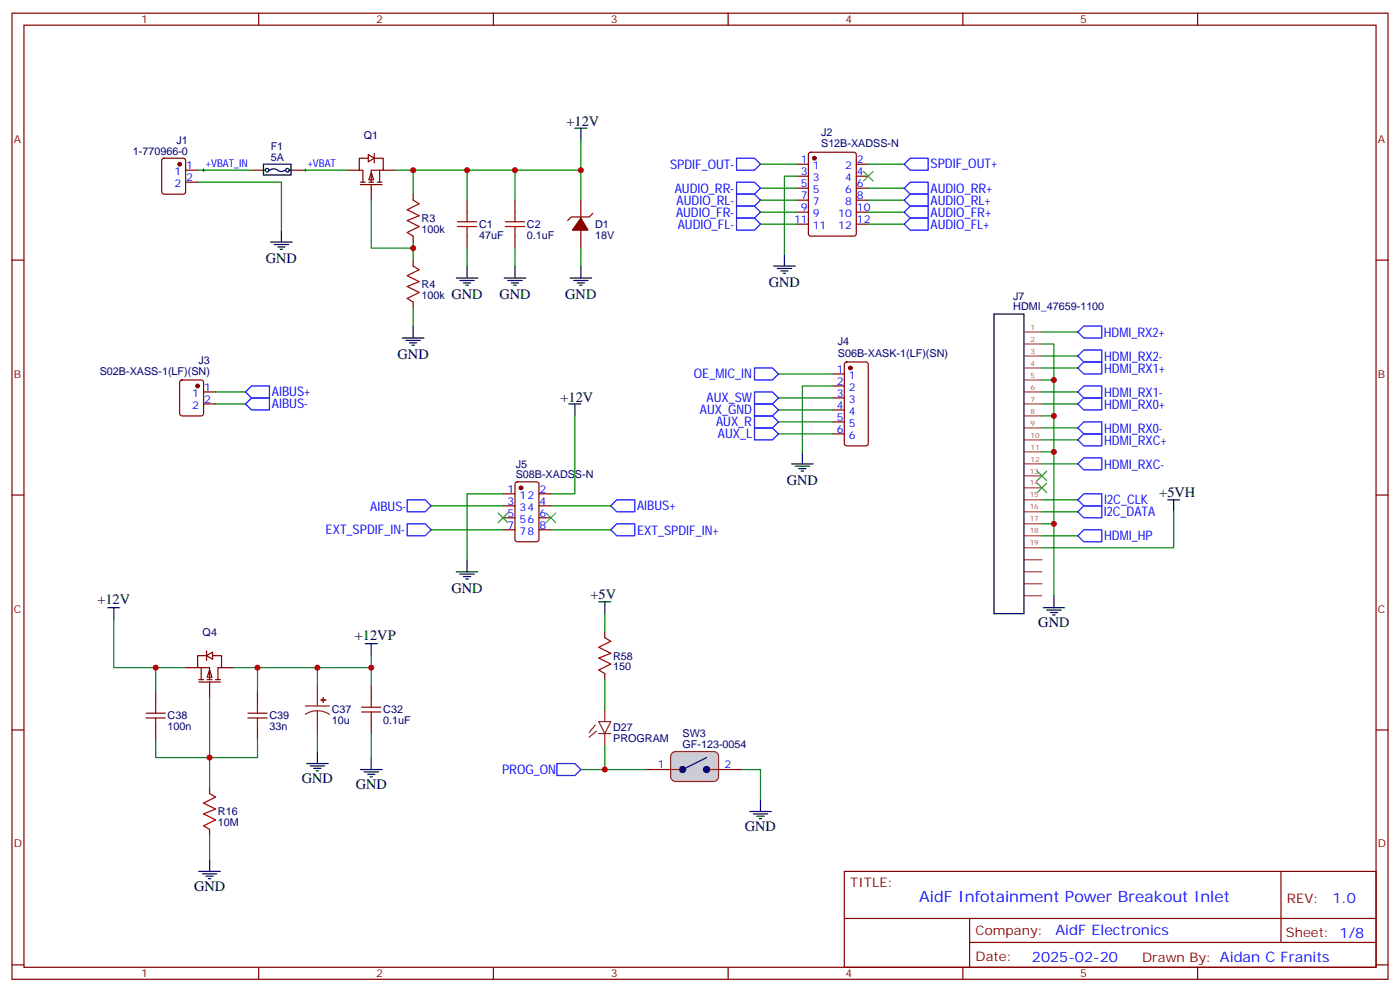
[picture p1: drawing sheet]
<svg xmlns="http://www.w3.org/2000/svg" width="412mm" height="292mm" viewBox="0 0 412 292" stroke-linecap="round" stroke-linejoin="round" font-family="sans-serif">
<g fill="none" stroke="#870000" stroke-width=".35">
<path d="M3.5 3.9h405.4v284.3h-405.4zM7.1 7.4h398.2v277.3h-398.2zM76.2 3.9v3.5M145.3 3.9v3.5M214.5 3.9v3.5M283.6 3.9v3.5M352.8 3.9v3.5M47.9 46.8l.4-.2h5.7l.6 .4 .1 9.4-.5 .7h-5.9l-.6-.4-.1-9.4zM54.7 50.1h3.5M54.7 53.6h3.5M102.3 50.1h3.5M106.2 53.6h1.4"/>
<path d="M106.2 54.3h6.3M108.7 46.6h-2.9v3.5h1.1v3.5M108.7 53.6h1.4M109.4 50.8l.7 2.1h-1.4zM109.4 54.3v4.6M110.4 46.6h2.5v3.5h-3.5v3.5M111.1 53.6h1.4M111.8 50.1v3.5M112.9 50.1h3.5M3.5 76.6h3.6M405.3 76.6h3.6M3.5 145.7h3.6"/>
<path d="M405.3 145.7h3.6M3.5 214.8h3.6M405.3 214.8h3.6M248.7 256.5h156.6v28.2h-156.6zM377.3 256.5v20.9M248.7 270.3h156.5M285.6 277.4h119.6M285.6 270.3v14.1M3.5 284h3.6M76.2 284.7v3.5M145.3 284.7v3.5M214.5 284.7v3.5"/>
<path d="M283.6 284.7v3.5M352.8 284.7v3.5M405.3 284h3.6"/>
</g>
<circle cx="52.9" cy="48.3" r=".53" fill="#870000" stroke="#870000" stroke-width=".35"/>
<path d="M79.7 71.3h6.4M80.8 72h4.2M81.8 72.7h2.2M82.5 73.4h.8M82.9 67.7v3.6" fill="none" stroke="#000" stroke-width=".35"/>
<path d="M58.2 53.6h24.7v14.1" fill="none" stroke="#008700" stroke-width=".35"/>
<path d="M108.5 45.5l1.7 1.1-1.7 1z" fill="#fff" stroke="#870000" stroke-width=".35"/>
<g fill="none" stroke="#870000" stroke-width=".35">
<path d="M74.1 50.1h3.5M85.7 50.1h3.6M110.2 45.2v2.8M121.7 57.1v1.8M137.6 58.9v3.5M151.7 58.9v3.5M171.1 58.9v5.3M234.6 48.3h3.5M234.6 51.9h3.5M234.6 55.4h3.5M234.6 58.9h3.5M238.4 45l.4-.2h12.7l.7 .4v23.6l-.4 .6-13 .1-.6-.5-.1-23.5z"/>
<path d="M252.2 48.3h3.6M252.2 51.9h3.6M252.2 55.4h3.6M252.2 58.9h3.6M121.7 69.5v1.8M121.7 76.6v1.7M137.6 69.5v3.5M151.7 69.5v3.5M171.1 67.7v5.3M174.6 62.8l-1 1.1h-5.3l-1.1 1M234.6 66h3.5M234.6 62.4h3.5"/>
<path d="M252.2 66h3.6M252.2 62.4h3.6M121.7 88.9v1.8M53.2 112l.4-.2h5.7l.6 .5 .1 9.4-.5 .7h-5.9l-.6-.4-.1-9.5zM60 115.4h3.5M60 118.9h3.5M245.2 110.1h3.5M245.2 113.6h3.5M245.2 117.1h3.5M248.9 106.7l.5-.2h5.7l.6 .5 .1 23.5-.5 .7h-5.9l-.6-.4-.1-23.6zM245.2 120.6h3.5M245.2 124.2h3.5"/>
<path d="M245.2 127.7h3.5M148.2 145.3h3.5M148.2 155.9h3.5M148.2 148.9h3.5M148.2 152.4h3.5M151.9 142l.5-.2h5.6l.7 .4v16.5l-.4 .7-5.9 .1-.7-.5v-16.5zM158.7 145.3h3.6M158.7 155.9h3.6M158.7 148.9h3.6M158.7 152.4h3.6M54.7 196.5h3.5M59.3 196.5v3.5"/>
<path d="M60.7 193h-2.5v3.5h3.5v3.5M61.7 197.2l.7 2.1h-1.4zM62.4 193h2.9v3.5h-1.1v3.5M65.3 196.5h3.5M58.6 200.7h6.3M58.6 200h1.4M61 200h1.4M61.7 200.7v4.6M63.5 200h1.4M109.4 201.8v3.5M109.4 212.4v3.5"/>
</g>
<path d="M59.6 50.1h.7M60 49.7v.7M89.6 50.1h.7M90 49.7v.7" fill="none" stroke="#000" stroke-width=".29"/>
<g fill="none" stroke="#a10000" stroke-width=".35">
<path d="M121.7 58.9l1.8 1.1-3.6 1.7 3.6 1.8-3.6 1.4 3.6 1.8-3.6 1.7 1.8 1.1M121.7 78.3l1.8 1.1-3.6 1.7 3.6 1.8-3.6 1.4 3.6 1.8-3.6 1.7 1.8 1.1M134.8 66.7h5.6M134.8 65.3h5.6M137.6 62.4v2.9M137.6 66.7v2.8M148.9 66.7h5.6M148.9 65.3h5.6M151.7 62.4v2.9M151.7 66.7v2.8M106.5 209.5h5.7M106.5 208.1h5.7"/>
<path d="M109.4 205.3v2.8M109.4 209.5v2.9"/>
</g>
<g fill="#870000" stroke="#870000" stroke-width=".35">
<path d="M171.1 64.2l2.1 3.5h-4.6z"/>
<circle cx="239.9" cy="46.6" r=".53"/>
<circle cx="58.2" cy="113.6" r=".53"/>
<circle cx="250.5" cy="108.3" r=".53"/>
<circle cx="153.5" cy="143.6" r=".53"/>
</g>
<g fill="none" stroke="#008700" stroke-width=".35">
<path d="M58.2 50.1h15.9M89.3 50.1h13M109.4 58.9v14.1h12.3M116.4 50.1h5.3v7M121.7 50.1h15.9v8.8M137.6 50.1h14.1v8.8M151.7 50.1h19.4v8.8M171.1 41.3v8.8M224 48.3h10.6M224 55.4h10.6M224 58.9h10.6M234.6 51.9h-3.5v22.9"/>
<path d="M255.8 48.3h10.5M255.8 55.4h10.5M255.8 58.9h10.5M121.7 71.3v5.3M137.6 73v5.3M151.7 73v5.3M171.1 73v5.3M224 62.4h10.6M224 66h10.6M255.8 62.4h10.5M255.8 66h10.5M121.7 90.7v5.3"/>
<path d="M306.9 97.7h10.6M63.5 118.9h8.8M63.5 115.4h8.8M229.3 117.1h15.9M229.3 110.1h15.9M245.2 113.6h-8.8v19.4M306.9 101.2h3.5v74.1M306.9 118.9h10.6M306.9 115.4h10.6M306.9 108.3h10.6M306.9 104.8h10.6M306.9 111.8h3.5"/>
<path d="M169.3 122.4v22.9h-7M229.3 120.6h15.9M229.3 124.2h15.9M229.3 127.7h15.9M306.9 129.5h10.6M306.9 136.5h10.6M306.9 125.9h10.6M306.9 122.4h3.5M306.9 133h3.5M127 148.9h21.2M127 155.9h21.2M148.2 145.3h-10.6v19.4"/>
<path d="M162.3 148.9h17.6M162.3 155.9h17.6M306.9 147.1h10.6M306.9 150.6h10.6M306.9 154.2h3.5M306.9 157.7h10.6M345.7 150.6v10.6h-38.8"/>
</g>
<g fill="none" stroke="#000" stroke-width=".35">
<path d="M169.3 37.7h3.6M171.1 37.7v3.6M77.6 48.3h8.1v3.2h-8.1zM77.6 50.1h.4M79.4 50.1a2.48 2.48 0 0 1 3 .3h.9l.7-.3M85.4 50.1h.3M137.6 78.3v3.5M151.7 78.3v3.5M171.1 78.3v3.5M227.9 78.3h6.3M229 79h4.2M230 79.7h2.1"/>
<path d="M231.1 74.8v3.5M118.5 99.5h6.4M121.7 96v3.5M134.4 81.8h6.4M135.5 82.5h4.2M136.5 83.3h2.1M137.2 84h.7M148.5 81.8h6.4M149.6 82.5h4.2M150.6 83.3h2.2M151.3 84h.7M167.9 81.8h6.4"/>
<path d="M169 82.5h4.2M170 83.3h2.2M170.7 84h.7M230.7 80.4h.7M292.8 92.4h8.8v88.2h-8.8zM119.6 100.2h4.2M120.6 100.9h2.2M121.4 101.6h.7M167.6 118.9h3.5M169.3 118.9v3.5M233.2 136.5h6.3M234.2 137.2h4.3"/>
<path d="M235.3 137.9h2.1M236 138.6h.7M236.4 133v3.5M344 147.1h3.5M345.7 147.1v3.5M134.4 168.3h6.4M135.5 169h4.2M136.5 169.7h2.1M137.2 170.4h.7M137.6 164.7v3.6M307.3 178.9h6.3M308.3 179.6h4.3"/>
<path d="M310.4 175.3v3.6M309.4 180.3h2.1M310.1 181h.7"/>
<circle cx="78.7" cy="50.1" r=".53"/>
<circle cx="84.7" cy="50.1" r=".53"/>
</g>
<g fill="none" stroke="#00f" stroke-width=".35">
<path d="M217 46.6h5.2l1.8 1.7-1.8 1.8h-5.2zM217 53.6h5.2l1.8 1.8-1.8 1.7h-5.2zM217 57.1h5.2l1.8 1.8-1.8 1.8h-5.2zM266.3 48.3l1.8-1.7h5.3v3.5h-5.3zM266.3 55.4l1.8-1.8h5.3v3.5h-5.3zM266.3 58.9l1.8-1.8h5.3v3.6h-5.3zM217 60.7h5.2l1.8 1.7-1.8 1.8h-5.2zM217 64.2h5.2l1.8 1.8-1.8 1.7h-5.2zM266.3 62.4l1.8-1.7h5.3v3.5h-5.3zM266.3 66l1.8-1.8h5.3v3.5h-5.3zM317.5 97.7l1.8-1.7h5.3v3.5h-5.3zM72.3 115.4l1.8-1.8h5.3v3.5h-5.3z"/>
<path d="M72.3 118.9l1.8-1.8h5.3v3.5h-5.3zM222.2 115.4h5.3l1.8 1.7-1.8 1.8h-5.3zM222.2 118.9h5.3l1.8 1.7-1.8 1.8h-5.3zM222.2 108.3h5.3l1.8 1.8-1.8 1.7h-5.3zM317.5 118.9l1.8-1.8h5.3v3.5h-5.3zM317.5 108.3l1.8-1.8h5.3v3.6h-5.3zM317.5 115.4l1.8-1.8h5.3v3.5h-5.3zM317.5 104.8l1.8-1.8h5.3v3.5h-5.3zM222.2 122.4h5.3l1.8 1.8-1.8 1.7h-5.3zM222.2 125.9h5.3l1.8 1.8-1.8 1.8h-5.3zM317.5 129.5l1.8-1.8h5.3v3.5h-5.3zM317.5 136.5l1.8-1.7h5.3v3.5h-5.3z"/>
<path d="M317.5 125.9l1.8-1.7h5.3v3.5h-5.3zM119.9 147.1h5.3l1.8 1.8-1.8 1.7h-5.3zM119.9 154.2h5.3l1.8 1.7-1.8 1.8h-5.3zM179.9 148.9l1.8-1.8h5.3v3.5h-5.3zM179.9 155.9l1.8-1.7h5.3v3.5h-5.3zM317.5 150.6l1.8-1.7h5.3v3.5h-5.3zM317.5 147.1l1.8-1.8h5.3v3.6h-5.3zM317.5 157.7l1.8-1.8h5.3v3.6h-5.3z"/>
</g>
<path d="M254.4 50.4l2.8 2.9M257.2 50.4l-2.8 2.9M305.5 138.6l2.8 2.9M308.3 138.6l-2.8 2.9M146.8 151l2.8 2.8M149.6 151l-2.8 2.8M160.9 151l2.8 2.8M163.7 151l-2.8 2.8M305.5 142.2l2.8 2.8M308.3 142.2l-2.8 2.8" fill="none" stroke="#3c3" stroke-width=".35"/>
<g fill="none" stroke="#a64a4a" stroke-width=".35">
<path d="M301.6 97.7h5.3M301.6 101.2h5.3M301.6 104.8h5.3M301.6 108.3h5.3M301.6 111.8h5.3M301.6 115.4h5.3M301.6 118.9h5.3M301.6 122.4h5.3M301.6 125.9h5.3M301.6 129.5h5.3M301.6 133h5.3M301.6 136.5h5.3"/>
<path d="M301.6 140.1h5.3M301.6 143.6h5.3M301.6 147.1h5.3M301.6 150.6h5.3M301.6 154.2h5.3M301.6 157.7h5.3M301.6 161.2h5.3M301.6 164.7h5.3M301.6 168.3h5.3M301.6 171.8h5.3M301.6 175.3h5.3"/>
</g>
<path d="M60.9 193l1.7-1.1v2.1z" fill="#fff" stroke="#870000" stroke-width=".35"/>
<path d="M60.9 191.6v2.8M45.9 203.6v3.5M45.9 214.1v3.6M75.8 203.6v3.5M75.8 214.1v3.6M61.7 231.8v1.7M61.7 244.1v1.8" fill="none" stroke="#870000" stroke-width=".35"/>
<g fill="none" stroke="#000" stroke-width=".35">
<path d="M31.7 178.9h3.6M33.5 178.9v3.5M107.6 189.4h3.5M109.4 189.4v3.6M90.3 224.7h6.4M91.4 225.4h4.2M92.4 226.1h2.1M93.1 226.8h.7M93.5 221.2v3.5M106.2 226.5h6.3M107.2 227.2h4.3M108.3 227.9h2.1"/>
<path d="M109 228.6h.7M109.4 223v3.5M58.6 256.5h6.3M59.6 257.2h4.3M60.7 257.9h2.1M61.4 258.6h.7M61.7 252.9v3.6"/>
</g>
<path d="M33.5 182.4v14.1h21.2M45.9 196.5v7.1M68.8 196.5h40.6M75.8 196.5v7.1M93.5 196.5v5.3M109.4 193v8.8M61.7 205.3v17.7h-15.8v-5.3M75.8 217.7v5.3h-14.1v8.8M93.5 215.9v5.3M109.4 215.9v7.1M61.7 245.9v7" fill="none" stroke="#008700" stroke-width=".35"/>
<path d="M90 207.8h7M93.5 209.2l-1.9 .2-1.6 .9M93.5 209.2l1.8 .2 1.7 .9M93.5 201.8v6M93.5 209.2v6.7" fill="none" stroke="#8c2424" stroke-width=".35"/>
<g fill="#8c2424" stroke="#8c2424" stroke-width=".35">
<path d="M94.5 206l1.5 .1z"/>
<path d="M95.2 205.3v1.4z"/>
</g>
<path d="M43 211.3h5.7M43 209.9h5.7M45.9 207.1v2.8M45.9 211.3v2.8M73 211.3h5.7M73 209.9h5.7M75.8 207.1v2.8M75.8 211.3v2.8M61.7 233.5l1.8 1.1-3.5 1.8 3.5 1.7-3.5 1.4 3.5 1.8-3.5 1.8 1.7 1" fill="none" stroke="#a10000" stroke-width=".35"/>
<path d="M197.9 221.8l1.1-.6h11.3a1.41 1.41 0 0 1 1.4 1.4v6a1.51 1.51 0 0 1-1.4 1.4h-11.3a1.51 1.51 0 0 1-1.4-1.4v-6z" fill="#ccc" stroke="#8c2424" stroke-width=".35"/>
<path d="M175.3 213.4l-1.7 2.1M175.7 215.2l-2.1 1.8M176.4 212.4h3.5l-1.7 3.5zM176.4 215.9h3.5M178.2 208.8v3.6M178.2 215.9v3.5M197.6 226.5h3.5M208.1 226.5h3.6" fill="none" stroke="#8c2424" stroke-width=".35"/>
<path d="M178.2 185.9v1.8M178.2 198.3v1.7M190.5 226.5h7.1M211.7 226.5h7" fill="none" stroke="#870000" stroke-width=".35"/>
<g fill="#000" stroke="#000" stroke-width=".35">
<circle cx="201.1" cy="226.5" r=".88"/>
<circle cx="208.1" cy="226.5" r=".88"/>
</g>
<path d="M176.4 177.1h3.5M178.2 177.1v3.5M208.1 223l-7 3.5M220.8 238.8h6.4M221.9 239.5h4.2M224 235.3v3.5M223 240.2h2.1M223.7 240.9h.7" fill="none" stroke="#000" stroke-width=".35"/>
<path d="M164 224.7h5.3l1.8 1.8-1.8 1.7h-5.3z" fill="none" stroke="#00f" stroke-width=".35"/>
<path d="M178.2 180.6v5.3M178.2 200v8.8M178.2 219.4v7.1M171.1 226.5h19.4M218.7 226.5h5.3v8.8" fill="none" stroke="#008700" stroke-width=".35"/>
<path d="M178.2 187.7l1.7 1-3.5 1.8 3.5 1.8-3.5 1.4 3.5 1.7-3.5 1.8 1.8 1.1" fill="none" stroke="#a10000" stroke-width=".35"/>
<g fill="#c00">
<circle cx="121.7" cy="50.1" r=".88"/>
<circle cx="137.6" cy="50.1" r=".88"/>
<circle cx="151.7" cy="50.1" r=".88"/>
<circle cx="121.7" cy="73" r=".88"/>
<circle cx="171.1" cy="50.1" r=".88"/>
<circle cx="310.4" cy="111.8" r=".88"/>
<circle cx="310.4" cy="122.4" r=".88"/>
<circle cx="310.4" cy="133" r=".88"/>
<circle cx="310.4" cy="154.2" r=".88"/>
<circle cx="109.4" cy="196.5" r=".88"/>
<circle cx="93.5" cy="196.5" r=".88"/>
<circle cx="45.9" cy="196.5" r=".88"/>
<circle cx="75.8" cy="196.5" r=".88"/>
<circle cx="61.7" cy="223" r=".88"/>
<circle cx="178.2" cy="226.5" r=".88"/>
</g>
<text font-size="4.6" fill="#00f" x="270.8" y="265.5">AidF Infotainment Power Breakout Inlet</text>
<g font-size="4.2">
<text x="166.9" y="37">+12V</text>
<text x="78.3" y="77.4">GND</text>
<text x="133" y="88">GND</text>
<text x="147.1" y="88">GND</text>
<text x="166.5" y="88">GND</text>
<text x="226.5" y="84.5">GND</text>
<text x="117.1" y="105.7">GND</text>
<text x="165.1" y="118.2">+12V</text>
<text x="231.8" y="142.7">GND</text>
<text x="341.5" y="146.4">+5VH</text>
<text x="28.7" y="177.7">+12V</text>
<text x="133" y="174.4">GND</text>
<text x="173.9" y="176.4">+5V</text>
<text x="305.9" y="184.5">GND</text>
<text x="104.5" y="188.3">+12VP</text>
<text x="88.9" y="230.4">GND</text>
<text x="104.8" y="232.1">GND</text>
<text x="219.4" y="244.5">GND</text>
<text x="57.1" y="262.1">GND</text>
</g>
<g font-size="4.2" fill="#00f">
<text x="392.5" y="265.7">1.0</text>
<text x="310.9" y="275.3">AidF Electronics</text>
<text x="304" y="283.1">2025-02-20</text>
</g>
<g font-size="3.9" fill="#00f">
<text x="197.4" y="49.7">SPDIF_OUT-</text>
<text x="274.1" y="49.4">SPDIF_OUT+</text>
<text x="198.8" y="56.7">AUDIO_RR-</text>
<text x="274.1" y="56.7">AUDIO_RR+</text>
<text x="199.1" y="63.8">AUDIO_FR-</text>
<text x="199.3" y="60.2">AUDIO_RL-</text>
<text x="274.1" y="60.2">AUDIO_RL+</text>
<text x="274.1" y="63.8">AUDIO_FR+</text>
<text x="199.7" y="67.3">AUDIO_FL-</text>
<text x="274.1" y="67.3">AUDIO_FL+</text>
<text x="325.2" y="99.1">HDMI_RX2+</text>
<text x="325.2" y="106.2">HDMI_RX2-</text>
<text x="204.4" y="111.4">OE_MIC_IN</text>
<text x="325.3" y="109.8">HDMI_RX1+</text>
<text x="80.1" y="116.6">AIBUS+</text>
<text x="208.1" y="118.4">AUX_SW</text>
<text x="325.2" y="116.8">HDMI_RX1-</text>
<text x="80.1" y="120.1">AIBUS-</text>
<text x="206.2" y="122">AUX_GND</text>
<text x="211" y="125.5">AUX_R</text>
<text x="325.3" y="120.3">HDMI_RX0+</text>
<text x="211.5" y="129">AUX_L</text>
<text x="325.2" y="127.4">HDMI_RX0-</text>
<text x="325.3" y="130.9">HDMI_RXC+</text>
<text x="325.2" y="138">HDMI_RXC-</text>
<text x="325.3" y="148.4">I2C_CLK</text>
<text x="109" y="150.3">AIBUS-</text>
<text x="187.7" y="150.1">AIBUS+</text>
<text x="325.1" y="151.9">I2C_DATA</text>
<text x="95.9" y="157.2">EXT_SPDIF_IN-</text>
<text x="187.7" y="157.5">EXT_SPDIF_IN+</text>
<text x="325.3" y="159">HDMI_HP</text>
<text x="147.9" y="227.8">PROG_ON</text>
</g>
<g font-size="3.9" fill="#800">
<text x="250.5" y="261.1">TITLE:</text>
<text x="379.1" y="265.7">REV:</text>
<text x="287.4" y="275.3">Company:</text>
<text x="378.7" y="275.9">Sheet: 1/8</text>
<text x="287.4" y="282.9">Date:</text>
<text x="336.4" y="283">Drawn By: Aidan C Franits</text>
</g>
<g font-size="3.2" fill="#800">
<text x="41.6" y="6.9">1</text>
<text x="110.8" y="6.9">2</text>
<text x="179.9" y="6.9">3</text>
<text x="249.1" y="6.9">4</text>
<text x="318.2" y="6.9">5</text>
<text x="4.1" y="42">A</text>
<text x="405.9" y="42">A</text>
<text x="4.1" y="111.1">B</text>
<text x="405.9" y="111.1">B</text>
<text x="4.1" y="180.3">C</text>
<text x="405.9" y="180.3">C</text>
<text x="4.1" y="249.4">D</text>
<text x="405.9" y="249.4">D</text>
<text x="41.6" y="287.7">1</text>
<text x="110.8" y="287.7">2</text>
<text x="179.9" y="287.7">3</text>
<text x="249.1" y="287.7">4</text>
<text x="318.2" y="287.7">5</text>
</g>
<g font-size="3.2" fill="#000080">
<text x="107.2" y="40.9">Q1</text>
<text x="241.9" y="39.9">J2</text>
<text x="39.1" y="45.5">1-770966-0</text>
<text x="52" y="42.3">J1</text>
<text x="79.7" y="47.3">5A</text>
<text x="79.7" y="44.1">F1</text>
<text x="241.9" y="43.2">S12B-XADSS-N</text>
<text x="124.2" y="65.4">R3</text>
<text x="124.2" y="68.5">100k</text>
<text x="141.1" y="70.3">47uF</text>
<text x="141.1" y="67.1">C1</text>
<text x="155.2" y="70.3">0.1uF</text>
<text x="155.2" y="67.1">C2</text>
<text x="175.3" y="70.3">18V</text>
<text x="175.3" y="67.1">D1</text>
<text x="124.2" y="87.9">100k</text>
<text x="124.2" y="84.8">R4</text>
<text x="298.5" y="88.2">J7</text>
<text x="298.5" y="91.4">HDMI_47659-1100</text>
<text x="246.8" y="101.7">J4</text>
<text x="58.5" y="107.2">J3</text>
<text x="246.8" y="105">S06B-XASK-1(LF)(SN)</text>
<text x="29.4" y="110.4">S02B-XASS-1(LF)(SN)</text>
<text x="151.9" y="137.7">J5</text>
<text x="151.9" y="140.6">S08B-XADSS-N</text>
<text x="59.7" y="187.3">Q4</text>
<text x="180.6" y="197.3">150</text>
<text x="180.6" y="194.1">R58</text>
<text x="97.7" y="210">C37</text>
<text x="112.9" y="210">C32</text>
<text x="49.4" y="215">100n</text>
<text x="49.4" y="211.7">C38</text>
<text x="79.4" y="215">33n</text>
<text x="79.4" y="211.7">C39</text>
<text x="97.7" y="213.2">10u</text>
<text x="112.9" y="213.2">0.1uF</text>
<text x="180.6" y="215.2">D27</text>
<text x="180.6" y="218.4">PROGRAM</text>
<text x="201" y="220.1">GF-123-0054</text>
<text x="201" y="216.8">SW3</text>
<text x="64.2" y="239.9">R16</text>
<text x="64.2" y="243.2">10M</text>
</g>
<g font-size="3.2" fill="#00f">
<text x="235.9" y="48">1</text>
<text x="252.4" y="48">2</text>
<text x="51.4" y="51.5">1</text>
<text x="54.9" y="49.7">1</text>
<text x="54.9" y="53.3">2</text>
<text x="60.7" y="49.2">+VBAT_IN</text>
<text x="90.7" y="49.2">+VBAT</text>
<text x="235.9" y="51.5">3</text>
<text x="239.4" y="49.7">1</text>
<text x="239.4" y="53.3">3</text>
<text x="248.9" y="53.3">4</text>
<text x="248.9" y="49.7">2</text>
<text x="252.4" y="51.5">4</text>
<text x="51.4" y="55">2</text>
<text x="235.9" y="55">5</text>
<text x="235.9" y="58.6">7</text>
<text x="239.4" y="56.8">5</text>
<text x="248.9" y="56.8">6</text>
<text x="252.4" y="58.6">8</text>
<text x="252.4" y="55">6</text>
<text x="233.9" y="65.6">11</text>
<text x="235.9" y="62.1">9</text>
<text x="239.4" y="60.3">7</text>
<text x="239.4" y="63.9">9</text>
<text x="246.9" y="63.9">10</text>
<text x="248.9" y="60.3">8</text>
<text x="252.4" y="65.6">12</text>
<text x="252.4" y="62.1">10</text>
<text x="239.4" y="67.4">11</text>
<text x="246.9" y="67.4">12</text>
<text x="246.5" y="109.7">1</text>
<text x="246.5" y="113.2">2</text>
<text x="250" y="111.5">1</text>
<text x="56.7" y="116.8">1</text>
<text x="60.1" y="115">1</text>
<text x="60.1" y="118.5">2</text>
<text x="246.5" y="116.8">3</text>
<text x="250" y="115">2</text>
<text x="250" y="118.5">3</text>
<text x="56.7" y="120.3">2</text>
<text x="246.5" y="120.3">4</text>
<text x="246.5" y="123.8">5</text>
<text x="250" y="122.1">4</text>
<text x="250" y="125.6">5</text>
<text x="246.5" y="127.4">6</text>
<text x="250" y="129.1">6</text>
<text x="149.5" y="145">1</text>
<text x="149.5" y="148.5">3</text>
<text x="153" y="146.8">12</text>
<text x="158.9" y="148.5">4</text>
<text x="158.9" y="145">2</text>
<text x="149.5" y="152">5</text>
<text x="149.5" y="155.6">7</text>
<text x="153" y="150.3">34</text>
<text x="153" y="153.8">56</text>
<text x="158.9" y="155.6">8</text>
<text x="158.9" y="152">6</text>
<text x="153" y="157.3">78</text>
<text x="193.8" y="226.1">1</text>
<text x="213.4" y="226.1">2</text>
</g>
<g font-size="2.1" fill="#a54b4b">
<text x="303.5" y="97">1</text>
<text x="303.5" y="100.6">2</text>
<text x="303.5" y="104.1">3</text>
<text x="303.5" y="107.6">4</text>
<text x="303.5" y="111.1">5</text>
<text x="303.5" y="114.7">6</text>
<text x="303.5" y="118.2">7</text>
<text x="303.5" y="121.7">8</text>
<text x="303.5" y="125.2">9</text>
<text x="303.5" y="128.8">10</text>
<text x="303.5" y="132.3">11</text>
<text x="303.5" y="135.8">12</text>
<text x="303.3" y="139.4">13</text>
<text x="303.3" y="142.9">14</text>
<text x="303.3" y="146.4">15</text>
<text x="303.3" y="149.9">16</text>
<text x="303.3" y="153.5">17</text>
<text x="303.3" y="157">18</text>
<text x="303.3" y="160.5">19</text>
</g>
</svg>
